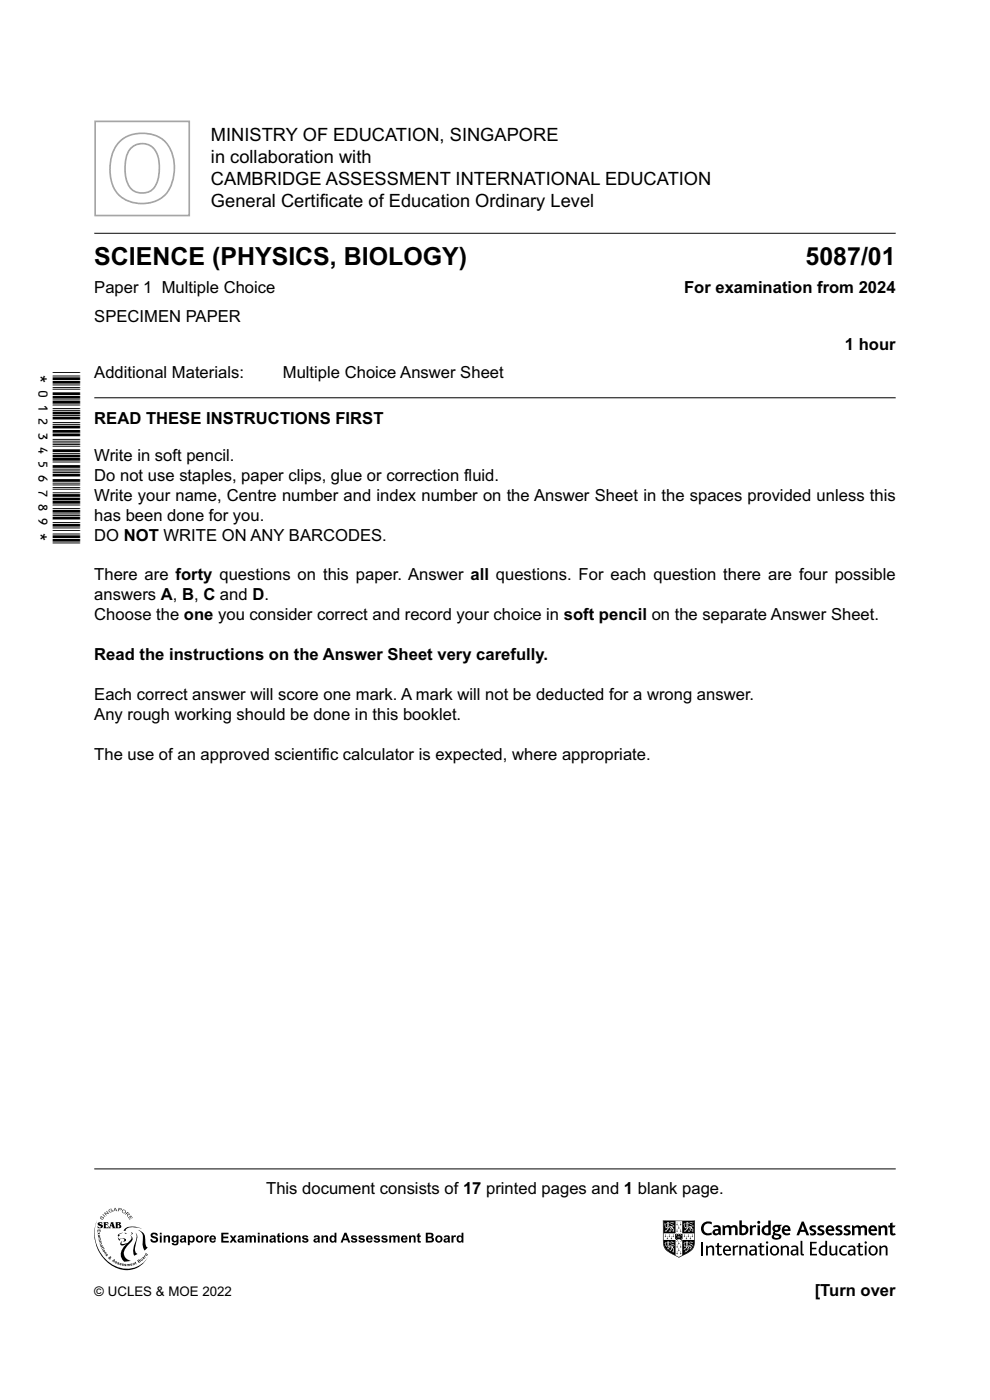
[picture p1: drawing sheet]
<svg xmlns="http://www.w3.org/2000/svg" width="210mm" height="297mm" viewBox="0 0 210 297" stroke-linecap="round" stroke-linejoin="round" font-family="sans-serif">
<path d="M20 49.5h170M20 84.4h170M20 258.1h170" fill="none" stroke="#000" stroke-width=".21"/>
<path d="M20.2 25.7h20v20h-20zM25.1 30.3a7.4 7.4 0 0 1 7.6-1.6 6.8 6.8 0 0 1 4.3 6.9 7.6 7.6 0 0 1-3.1 6.6 7.4 7.4 0 0 1-9.3-1.6 9.5 9.5 0 0 1 .5-10.3zM27.9 31.3a3.4 3.4 0 0 1 5.7 2.2 8.1 8.1 0 0 1-1.1 6.5 3.5 3.5 0 0 1-3.7 .7 3.5 3.5 0 0 1-2.1-3.1 8.4 8.4 0 0 1 .9-5.9z" fill="none" stroke="#9fa5ac" stroke-width=".35"/>
<path d="M20 244.3h170v30.7h-170z" fill="#fff"/>
<path d="M20 248h170" fill="none" stroke="#000" stroke-width=".21"/>
<g fill="#000">
<path d="M20.8 259.4l.9-.1v.4l-.3-.2h-.3l.7 .4v.2a1.14 1.14 0 0 1-1.1 .5v-.6l.4 .4 .3-.1-.6-.4-.1-.2z" fill-rule="evenodd"/>
<path d="M21.4 258.1l.3-.1-.3 .2v.2l.3-.2a.31 .31 0 0 1 .3 .4 .31 .31 0 0 1-.5 .1v-.1a.21 .21 0 0 0 .4 0 .21 .21 0 0 0-.2-.3l-.4 .2z" fill-rule="evenodd"/>
<path d="M22 259.3h.9l.1 .4-.4-.3-.2 .1v.2l.3-.2 .1 .5-.4-.2v.5l.3 .1 .4-.4-.2 .6h-.9z" fill-rule="evenodd"/>
<path d="M21.8 257.6l.5 .5-.6-.4z" fill-rule="evenodd"/>
<path d="M22.1 257.3l.8 .1-.4-.5h.1l.5 .5h-.8l.3 .4v.1z" fill-rule="evenodd"/>
<path d="M23.2 256.6l.1-.1a.23 .23 0 0 1 .2-.1 .23 .23 0 0 1 .2 .2 .3 .3 0 0 0-.5 0 .3 .3 0 0 0 .2 .5 .3 .3 0 0 0 .4-.3h-.3l.3-.1a.4 .4 0 0 1-.4 .5 .4 .4 0 0 1-.3-.6z" fill-rule="evenodd"/>
<path d="M23.7 259.6l.1 .4-.3-.1zM23.5 259.3l-.4 1.3h.4v-.5l.4 .2-.1 .3h.7l-.4-1.3z" fill-rule="evenodd"/>
<path d="M24.4 256.2l.5 .7-.3-.2-.3 .1-.2 .2zM24.4 256.3l-.1 .4h.3z" fill-rule="evenodd"/>
<path d="M25.2 256.2l.5 .1a.2 .2 0 0 1 .1 .3 .2 .2 0 0 1-.2 .1h-.4v.3l-.1-.1zM25.3 256.3l-.1 .3h.5v-.2z" fill-rule="evenodd"/>
<path d="M25.9 257a.41 .41 0 0 1 .8 0 .41 .41 0 0 1-.8 0zM26 257a.3 .3 0 0 0 .6 0 .3 .3 0 0 0-.6 0z" fill-rule="evenodd"/>
<path d="M26.6 257.6l.5-.5 .2 .3a.21 .21 0 0 1 .2 .3 .21 .21 0 0 1-.4 0v.5l-.2-.7-.3 .2zM26.9 257.4l.3 .3 .2-.1-.3-.4z" fill-rule="evenodd"/>
<path d="M27.2 258.3l.6-.4 .4 .5-.4-.4-.2 .1 .3 .4-.4-.3-.2 .1 .3 .5z" fill-rule="evenodd"/>
<path d="M20.7 260.9h.6v.4l-.1-.3h-.1v.3l-.1-.3h-.2l-.1 .3z" fill-rule="evenodd"/>
<path d="M20.7 261.5l.3 .1 .2-.2-.1 .3 .1 .2-.2-.2-.3 .2 .2-.2z" fill-rule="evenodd"/>
<path d="M21 263.4l.4-.1 .1 .1-.5 .1zM21.5 263.3h.1z" fill-rule="evenodd"/>
<path d="M20.9 262.2a.09 .09 0 0 0 .1 0 .09 .09 0 0 0-.1 0zM20.8 262h.2l.1 .2v-.2l.1 .3-.4 .1z" fill-rule="evenodd"/>
<path d="M21.1 263.7l.4-.2 .1 .4-.4 .2 .3-.3z" fill-rule="evenodd"/>
<path d="M20.8 262.6l.5-.1v.6l-.3 .1-.1-.1 .4-.1-.4-.1v-.1l.3-.1z" fill-rule="evenodd"/>
<path d="M21.4 264.3a.1 .1 0 0 0 .2 0 .1 .1 0 0 0-.2 0zM21.3 264.2l.3 .1v-.2h.1l.1 .3-.4 .2z" fill-rule="evenodd"/>
<path d="M21.6 265l.4-.2 .1 .1-.4 .2zM22.1 264.8l.1 .1z" fill-rule="evenodd"/>
<path d="M21.5 264.7l.3-.2 .3 .1-.5 .3z" fill-rule="evenodd"/>
<path d="M21.9 265.4a.15 .15 0 0 0 .3 0 .15 .15 0 0 0-.3 0zM21.8 265.4a.25 .25 0 0 1 .5 0 .25 .25 0 0 1-.5 0z" fill-rule="evenodd"/>
<path d="M22 265.8l.4-.3 .2 .3-.3 .3 .2-.3z" fill-rule="evenodd"/>
<path d="M22.4 266.2l.2 .2v-.3a.18 .18 0 0 1 .2 0 .18 .18 0 0 1 .1 .2l-.2-.2 .1 .3a.2 .2 0 0 1-.3 0 .2 .2 0 0 1-.1-.2z" fill-rule="evenodd"/>
<path d="M23.1 266.8l.2 .2v-.2zM23.4 266.7a.07 .07 0 0 0 .1 0 .07 .07 0 0 0-.1 0zM23 266.8l.4-.3 .2 .1-.2 .2 .1 .2-.1 .2-.4-.2z" fill-rule="evenodd"/>
<path d="M24 267.5h.2v-.2zM23.7 267.5l.5-.4 .2 .1-.2 .7-.3-.4z" fill-rule="evenodd"/>
<path d="M24.5 267.6l.3 .1v.1l-.2-.1 .2 .2a.2 .2 0 0 1-.3 .1 .2 .2 0 0 1-.1-.2l.2 .1z" fill-rule="evenodd"/>
<path d="M25 267.8l.3 .1v.1l-.3-.1 .2 .2a.2 .2 0 0 1-.2 .2 .2 .2 0 0 1-.2-.3l.3 .1z" fill-rule="evenodd"/>
<path d="M25 262.4l.3 .4h.3a.83 .83 0 0 1 1.1 .3 .52 .52 0 0 1-.7 .2l.3-.1v-.3l-.5-.1-.4 .2v.3l-.3-.3z" fill-rule="evenodd"/>
<path d="M25 259.9h.3v.3l-.1 .2h-.2zM25 259.5h.3l-.3 .3zM24.5 259.3v1.3l1.1-.1v-.6l-.2-.1 .2-.3-.1-.2z" fill-rule="evenodd"/>
<path d="M25.1 261.9l1.1-.4-.9 .4 .2 .2-.4 .3z" fill-rule="evenodd"/>
<path d="M25.5 268.1l.2 .1zM25.4 268h.3l.1 .3-.3-.1 .2 .1a.22 .22 0 0 1-.3 .1 .22 .22 0 0 1 0-.4z" fill-rule="evenodd"/>
<path d="M25.9 268.1h.3l.1 .1h-.3l.2 .1a.2 .2 0 0 1-.2 .2 .2 .2 0 0 1-.2-.1h.3z" fill-rule="evenodd"/>
<path d="M25.8 263.3h.1l-.1 .6a1.69 1.69 0 0 0 2.1-1.5l-.3-.4 .2 .2a.91 .91 0 0 1-.2 1.5l-.1 .1a3 3 0 0 0-1.2 2 1.81 1.81 0 0 0 1.6 1.7l-1.6 .1a2.45 2.45 0 0 1 .6-3.8 1.47 1.47 0 0 1-1.3 .3l-.1-.2z" fill-rule="evenodd"/>
<path d="M26.4 260.7a3.5 3.5 0 0 1 3.7-.1 4.6 4.6 0 0 0-3.1 0l-.4 .3 .1 .2h-.5z" fill-rule="evenodd"/>
<path d="M26.4 268.2h.3l.1 .1-.3-.1 .2 .2a.2 .2 0 0 1-.1 .2 .2 .2 0 0 1-.3-.2l.3 .1-.2-.2z" fill-rule="evenodd"/>
<path d="M26.4 261.5l.6 .2-.5 .1z" fill-rule="evenodd"/>
<path d="M26.9 268.2h.6l.1 .4h-.2v-.4l-.1 .4h-.1l-.1-.4-.2 .4z" fill-rule="evenodd"/>
<path d="M27.7 261.4l.4 .2 .1 .1-.5 .4 .2-.3z" fill-rule="evenodd"/>
<path d="M27.8 268.2v.1l.1-.1zM27.7 268.1h.3l.1 .2-.3 .1 .3-.1a.23 .23 0 0 1-.4 .2 .23 .23 0 0 1 0-.4z" fill-rule="evenodd"/>
<path d="M28.1 268l.4-.1 .1 .4-.2-.3-.1 .4z" fill-rule="evenodd"/>
<path d="M28.7 261.5a1.65 1.65 0 0 1 .2 1.9 2.55 2.55 0 0 0 .1 2.5l.2 .1-.7 .4a6 6 0 0 1 .5-3.8v-.6z" fill-rule="evenodd"/>
<path d="M28.7 267.6l.2 .6-.3-.3z" fill-rule="evenodd"/>
<path d="M29.1 260.8a2.11 2.11 0 0 1 1.7 2.6l.2 1.1 .4 .1-.7 .7a5.5 5.5 0 0 1-.4-3.1 1.81 1.81 0 0 0-1.2-1.4z" fill-rule="evenodd"/>
<path d="M29.4 267.6l.1 .2 .2-.2zM29.3 267.4l.1 .1 .1-.1zM29.1 267.4l.4-.2 .3 .4-.3 .3z" fill-rule="evenodd"/>
<path d="M29.9 267.2a.15 .15 0 0 0 .3 0 .15 .15 0 0 0-.3 0zM29.8 267.2a.25 .25 0 0 1 .5 0 .25 .25 0 0 1-.5 0z" fill-rule="evenodd"/>
<path d="M30.4 266.9a.1 .1 0 0 0 .2 0 .1 .1 0 0 0-.2 0zM30.3 266.7h.2l.2 .2-.1 .1a.17 .17 0 0 1-.2 .1 .17 .17 0 0 1-.1-.2 .17 .17 0 0 1 .1-.1l-.2 .1z" fill-rule="evenodd"/>
<path d="M30.6 266.3l.3 .4-.1 .1-.3-.3z" fill-rule="evenodd"/>
<path d="M31 266.2a.13 .13 0 0 0 .2 0 .13 .13 0 0 0-.2 0zM30.9 265.8l.5 .4-.1 .1a.21 .21 0 0 1-.4 .1 .21 .21 0 0 1 .1-.4z" fill-rule="evenodd"/>
<path d="M20.6 258.8a7.6 7.6 0 0 0 6 10.4 5 5 0 0 0 5.1-3.4 5.3 5.3 0 0 1-8.7 2.2 7.8 7.8 0 0 1-2.4-9.2z" fill-rule="evenodd"/>
<path d="M32 261.8a.85 .85 0 0 1 1.5 .3h-.4a.34 .34 0 0 0-.4-.3 .34 .34 0 0 0-.3 .4 1.17 1.17 0 0 1 1.1 .8 .85 .85 0 0 1-.8 .6 .85 .85 0 0 1-.8-.7h.4a.4 .4 0 0 0 .4 .4 .4 .4 0 0 0 .3-.5h-.1a.77 .77 0 0 1-.9-1z" fill-rule="evenodd"/>
<path d="M33.9 262.1v1.5h.4v-1.5zM33.9 261.5v.4h.4v-.4z" fill-rule="evenodd"/>
<path d="M34.7 262.1h.4v.2a.53 .53 0 0 1 .6-.2 .53 .53 0 0 1 .4 .6v.9h-.4v-1a.29 .29 0 0 0-.4-.3 .29 .29 0 0 0-.2 .4v.9h-.4z" fill-rule="evenodd"/>
<path d="M36.9 262.5a.39 .39 0 0 1 .6 .3 .39 .39 0 0 1-.6 .4zM36.6 262.2a.7 .7 0 0 0-.2 1 .7 .7 0 0 0 1 .1v.3a.3 .3 0 0 1-.1 .3 .3 .3 0 0 1-.4-.1l-.5-.1a.73 .73 0 0 0 .9 .5 .73 .73 0 0 0 .6-.8v-1.3h-.4v.2l-.5-.2z" fill-rule="evenodd"/>
<path d="M38.6 263.1l.5-.2v.2a.25 .25 0 0 1-.3 .2 .25 .25 0 0 1-.2-.2zM38.4 262.2l-.2 .3 .3 .1a.26 .26 0 0 1 .3-.2 .26 .26 0 0 1 .3 .2 .71 .71 0 0 0-.9 .8l.2 .2 .7-.2 .1 .2h.4l-.1-1a.62 .62 0 0 0-.4-.6 .62 .62 0 0 0-.7 .2z" fill-rule="evenodd"/>
<path d="M40.3 262.5l.1-.1a.44 .44 0 0 1 .5 .4 .44 .44 0 0 1-.4 .5l-.2-.3zM39.8 262.1v2.1h.4v-.8a.71 .71 0 0 0 1 0 .71 .71 0 0 0 0-1 .59 .59 0 0 0-1-.1v-.2z" fill-rule="evenodd"/>
<path d="M41.9 262.9a.44 .44 0 0 1 .8 0 .44 .44 0 0 1-.8 0zM41.5 262.8a.8 .8 0 0 0 1.6 0 .8 .8 0 0 0-1.6 0z" fill-rule="evenodd"/>
<path d="M43.4 262.1h.4v.2l.2-.2h.4l-.2 .4a.31 .31 0 0 0-.4 0 .31 .31 0 0 0 0 .4v.7h-.4z" fill-rule="evenodd"/>
<path d="M44.9 262.5l.3-.1 .2 .3h-.6zM44.6 262.3a.77 .77 0 0 0 0 1.2 .77 .77 0 0 0 1.2-.3l-.4-.1a.3 .3 0 0 1-.4 .2 .3 .3 0 0 1-.2-.3h1a.73 .73 0 0 0-.3-.9 .73 .73 0 0 0-.9 .2z" fill-rule="evenodd"/>
<path d="M46.9 261.5h1.6v.4h-1.1v.4h1v.4h-1v.5h1.1v.4h-1.6z" fill-rule="evenodd"/>
<path d="M48.7 262.1h.5l.2 .4 .3-.4h.5l-.5 .7 .6 .8h-.5l-.4-.5-.2 .5h-.5l.5-.8z" fill-rule="evenodd"/>
<path d="M50.8 263.1l.4-.2a.26 .26 0 0 1-.1 .4 .26 .26 0 0 1-.3-.2zM50.5 262.3l-.1 .2 .4 .1a.28 .28 0 0 1 .3-.2 .28 .28 0 0 1 .2 .2 .71 .71 0 0 0-.9 .8l.5 .2 .5-.2v.2h.4l-.1-1a.67 .67 0 0 0-.5-.6 .67 .67 0 0 0-.7 .3z" fill-rule="evenodd"/>
<path d="M52.1 262.1h.3v.2l.6-.2 .3 .2a.51 .51 0 0 1 .6-.2 .51 .51 0 0 1 .4 .5v1h-.4v-1a.25 .25 0 0 0-.3-.2 .25 .25 0 0 0-.2 .3v.9h-.4v-1.1a.27 .27 0 0 0-.4-.1 .27 .27 0 0 0-.1 .3v.9h-.4z" fill-rule="evenodd"/>
<path d="M54.7 262.1v1.5h.4v-1.5zM54.7 261.5v.4h.4v-.4z" fill-rule="evenodd"/>
<path d="M55.5 262.1h.3v.2a.55 .55 0 0 1 .7-.3 .55 .55 0 0 1 .4 .7v.9h-.4v-1a.29 .29 0 0 0-.4-.2 .29 .29 0 0 0-.2 .3v.9h-.4z" fill-rule="evenodd"/>
<path d="M57.6 263.1l.5-.2v.2a.25 .25 0 0 1-.3 .2 .25 .25 0 0 1-.2-.2zM57.3 262.3l-.1 .2 .4 .1a.26 .26 0 0 1 .2-.2 .26 .26 0 0 1 .3 .2 .71 .71 0 0 0-.9 .8l.4 .2 .5-.2 .1 .2h.4l-.1-1a.66 .66 0 0 0-.5-.6 .66 .66 0 0 0-.7 .3z" fill-rule="evenodd"/>
<path d="M58.9 261.8l.4-.3v.6h.2v.3h-.2v.8l.2 .1 .1 .3a.44 .44 0 0 1-.7-.3v-.9h-.2z" fill-rule="evenodd"/>
<path d="M59.8 262.1v1.5h.4v-1.5zM59.8 261.5v.4h.4v-.4z" fill-rule="evenodd"/>
<path d="M60.8 262.9a.45 .45 0 0 1 .9 0 .45 .45 0 0 1-.9 0zM60.5 262.9a.8 .8 0 0 0 1.6 0 .8 .8 0 0 0-1.6 0z" fill-rule="evenodd"/>
<path d="M62.4 262.1h.4v.2a.53 .53 0 0 1 .6-.2 .53 .53 0 0 1 .4 .6v.9h-.4v-1a.29 .29 0 0 0-.4-.3 .29 .29 0 0 0-.2 .4v.9h-.4z" fill-rule="evenodd"/>
<path d="M64.2 262.2a.78 .78 0 0 1 1.2 .3l-.4-.1a.25 .25 0 0 0-.3-.1 .25 .25 0 0 0-.2 .2l.4 .2a.5 .5 0 0 1 .5 .5 .5 .5 0 0 1-.6 .4l-.5-.1-.3-.3 .4-.1a.29 .29 0 0 0 .3 .3 .29 .29 0 0 0 .3-.3 .8 .8 0 0 1-.9-.8z" fill-rule="evenodd"/>
<path d="M66.9 263.1l.5-.2v.2a.25 .25 0 0 1-.3 .2 .25 .25 0 0 1-.2-.2zM66.7 262.2l-.2 .3 .4 .1a.26 .26 0 0 1 .3-.2 .26 .26 0 0 1 .2 .2 .7 .7 0 0 0-.9 .8l.3 .2 .6-.2 .1 .2h.4l-.1-1a.62 .62 0 0 0-.4-.6 .62 .62 0 0 0-.7 .2z" fill-rule="evenodd"/>
<path d="M68.2 262.1h.4v.2a.55 .55 0 0 1 .6-.2 .55 .55 0 0 1 .4 .6v.9h-.4v-1a.28 .28 0 0 0-.4-.3 .28 .28 0 0 0-.2 .4v.9h-.4z" fill-rule="evenodd"/>
<path d="M70.4 262.5l.1-.1a.45 .45 0 0 1 .5 .4 .45 .45 0 0 1-.5 .5l-.2-.3zM70.1 262.2a.74 .74 0 0 0-.2 1 .74 .74 0 0 0 1 .3l.1-.1v.2h.4v-2.1h-.4v.8l-.5-.2z" fill-rule="evenodd"/>
<path d="M73.3 262l.2 .8h-.5zM73.1 261.5l-.9 2.1h.5l.1-.5h.9l.2 .5h.4l-.8-2.1z" fill-rule="evenodd"/>
<path d="M74.6 262.2a.77 .77 0 0 1 1.1 .3l-.4-.1a.25 .25 0 0 0-.2-.1 .25 .25 0 0 0-.2 .2l.3 .2a.5 .5 0 0 1 .6 .5 .5 .5 0 0 1-.7 .4l-.5-.1-.2-.3 .4-.1a.26 .26 0 0 0 .3 .3 .26 .26 0 0 0 .2-.3 .61 .61 0 0 1-.7-.2 .61 .61 0 0 1 0-.7z" fill-rule="evenodd"/>
<path d="M76.2 262.2a.78 .78 0 0 1 1.2 .3l-1-.1 .4 .3a.5 .5 0 0 1 .6 .5 .5 .5 0 0 1-.7 .4l-.5-.1-.2-.3 .4-.1a.29 .29 0 0 0 .3 .3 .29 .29 0 0 0 .3-.3 .79 .79 0 0 1-.9-.8z" fill-rule="evenodd"/>
<path d="M78.1 262.5l.4-.1 .2 .3h-.6zM77.8 262.3a.77 .77 0 0 0 .1 1.2 .77 .77 0 0 0 1.1-.3l-.4-.1a.3 .3 0 0 1-.3 .2 .3 .3 0 0 1-.2-.3h1a.73 .73 0 0 0-.4-.9 .73 .73 0 0 0-.9 .2z" fill-rule="evenodd"/>
<path d="M79.4 262.2a.79 .79 0 0 1 1.2 .3l-.4-.1a.28 .28 0 0 0-.3-.1 .28 .28 0 0 0-.2 .2l.4 .2a.51 .51 0 0 1 .5 .5 .51 .51 0 0 1-.7 .4l-.6-.2-.1-.2 .4-.1a.27 .27 0 0 0 .3 .3 .27 .27 0 0 0 .3-.3 .6 .6 0 0 1-.7-.2 .6 .6 0 0 1-.1-.7z" fill-rule="evenodd"/>
<path d="M81.1 262.2a.75 .75 0 0 1 1.1 .3h-.4l-.1-.1h-.3l-.1 .1a1.11 1.11 0 0 1 .9 .6 .74 .74 0 0 1-.6 .5 .74 .74 0 0 1-.7-.4l.3-.1a.27 .27 0 0 0 .3 .3 .27 .27 0 0 0 .3-.3 .6 .6 0 0 1-.7-.2 .6 .6 0 0 1 0-.7z" fill-rule="evenodd"/>
<path d="M82.6 262.1h.3v.2l.6-.2 .3 .2a.51 .51 0 0 1 .6-.2 .51 .51 0 0 1 .4 .5v1h-.4v-1a.25 .25 0 0 0-.3-.2 .25 .25 0 0 0-.2 .3v.9h-.4v-1.1a.27 .27 0 0 0-.4-.1 .27 .27 0 0 0-.1 .3v.9h-.4z" fill-rule="evenodd"/>
<path d="M85.5 262.5l.4-.1 .2 .3h-.6zM85.3 262.3a.76 .76 0 0 0 0 1.2 .76 .76 0 0 0 1.1-.3l-.4-.1a.3 .3 0 0 1-.3 .2 .3 .3 0 0 1-.2-.3h1a.71 .71 0 0 0-.4-.8 .71 .71 0 0 0-.8 .1z" fill-rule="evenodd"/>
<path d="M86.8 262.1h.3v.2a.55 .55 0 0 1 .7-.3 .55 .55 0 0 1 .4 .7v.9h-.4l-.1-1a.29 .29 0 0 0-.3-.2 .29 .29 0 0 0-.2 .3v.9h-.4z" fill-rule="evenodd"/>
<path d="M88.6 261.8l.4-.3v.6h.2v.3h-.2v.8l.2 .1 .1 .3a.44 .44 0 0 1-.7-.3v-.9h-.2z" fill-rule="evenodd"/>
<path d="M90.7 262.7h.6a.28 .28 0 0 1 .3 .2 .28 .28 0 0 1-.2 .3h-.7zM90.7 261.9h.6a.25 .25 0 0 1 .2 .3 .25 .25 0 0 1-.3 .1l-.5 .1zM90.3 261.5v2.1h.7a.67 .67 0 0 0 .9-.2 .67 .67 0 0 0-.1-.8l-.1-.1a.55 .55 0 0 0 .2-.8 .55 .55 0 0 0-.7-.2z" fill-rule="evenodd"/>
<path d="M92.6 262.9a.45 .45 0 0 1 .9 0 .45 .45 0 0 1-.9 0zM92.3 262.8a.8 .8 0 0 0 1.6 0 .8 .8 0 0 0-1.6 0z" fill-rule="evenodd"/>
<path d="M94.5 263.1l.4-.2a.26 .26 0 0 1-.1 .4 .26 .26 0 0 1-.3-.2zM94.2 262.3l-.1 .2 .4 .1a.26 .26 0 0 1 .3-.2 .26 .26 0 0 1 .2 .2 .71 .71 0 0 0-.9 .8l.5 .2 .4-.2 .1 .2h.4l-.1-1a.66 .66 0 0 0-.5-.6 .66 .66 0 0 0-.7 .3z" fill-rule="evenodd"/>
<path d="M95.8 262.1h.3v.2l.3-.2h.4l-.2 .4a.31 .31 0 0 0-.4 0 .31 .31 0 0 0 0 .4v.7h-.4z" fill-rule="evenodd"/>
<path d="M97.3 262.5l.2-.1a.45 .45 0 0 1 .4 .4 .45 .45 0 0 1-.5 .5l-.1-.3zM97 262.2a.74 .74 0 0 0-.1 1 .74 .74 0 0 0 .9 .3l.1-.1v.2h.4v-2.1h-.4v.8l-.4-.2z" fill-rule="evenodd"/>
</g>
<g fill="#000">
<path d="M149.3 259.4a1.85 1.85 0 0 1 1.7-.1v.4a1.06 1.06 0 0 0-1.4 .1 1.06 1.06 0 0 0-.1 1.5 1.06 1.06 0 0 0 1.4 .1l.1 .5a1.52 1.52 0 0 1-2.1-.4 1.52 1.52 0 0 1 .4-2.1zM153.3 259.9l.5 .3 .4-.3a.64 .64 0 0 1 .8 .3l.5-.3a.69 .69 0 0 1 1 .7v1.4h-.6v-1.4l-.3-.2-.5 .2v1.4h-.5v-1.4a.45 .45 0 0 0-.8 0v1.4h-.5zM159.1 260h.4l.1 .2 .3-.2h.5v.4l-.5-.1-.3 .3v1.4h-.5zM171.9 260.1l.6-.2 .6 .1-.1 .4h-.7v.3a.72 .72 0 0 1 .8 .5 .72 .72 0 0 1-.4 .9l-.8-.1-.2-.5 .8 .2 .2-.2-.1-.2a.73 .73 0 0 1-.8-.4 .73 .73 0 0 1 .1-.8zM173.6 260.1l.6-.2 .6 .1-.1 .4h-.7v.3a.72 .72 0 0 1 .8 .5 .72 .72 0 0 1-.4 .9l-1.1-.2 .2-.4 .7 .2 .2-.2-.1-.2a.73 .73 0 0 1-.8-.4 .73 .73 0 0 1 .1-.8zM177.4 260.1l.6-.2 .6 .1-.1 .4h-.7l.1 .3a.72 .72 0 0 1 .8 .5 .72 .72 0 0 1-.5 .9l-1-.2 .1-.4 .7 .2 .2-.2-.1-.2a.73 .73 0 0 1-.7-.4 .73 .73 0 0 1 0-.8zM179.2 260.1l.6-.2 .6 .1-.1 .4h-.7v.3a.72 .72 0 0 1 .8 .5 .72 .72 0 0 1-.5 .9l-1-.2 .1-.4 .8 .2 .1-.2-.1-.2a.73 .73 0 0 1-.7-.4 .73 .73 0 0 1 .1-.8zM180.7 259.9l.5 .3 .5-.2a.64 .64 0 0 1 .8 .2l.5-.2a.69 .69 0 0 1 .9 .7v1.4h-.5v-1.5l-.3-.2-.5 .2v1.5h-.5l-.1-1.5a.45 .45 0 0 0-.7 0v1.5h-.6zM186.3 259.9l.5 .3a.79 .79 0 0 1 .9-.2 .79 .79 0 0 1 .5 .7v1.4h-.5v-1.5a.46 .46 0 0 0-.8 0v1.5h-.6zM188.8 259.5l.5-.2v.7h.7a.48 .48 0 0 1-.7 .4l.1 1.2h.4l.2 .3-.6 .2a.53 .53 0 0 1-.6-.6v-1.1h-.4v-.4h.4zM149.8 264.3h.3v.2l.5-.3a.65 .65 0 0 1 .9 .7v1.4h-.4v-1.5a.52 .52 0 0 0-.5-.3 .52 .52 0 0 0-.4 .3v1.5h-.4zM152.1 263.8l.4-.1v.6h.6l-.1 .3h-.5l.1 1.4 .4-.1 .2 .3-.4 .2a.51 .51 0 0 1-.7-.5v-1.3h-.3v-.3h.3z"/>
<path d="M155.4 264.3h.4v.2l.4-.3 .4 .1-.1 .3h-.3l-.4 .2v1.5h-.4zM156.8 264.3h.3l.1 .2 .5-.3a.65 .65 0 0 1 .8 .7v1.4h-.3l-.1-1.5a.52 .52 0 0 0-.4-.3 .52 .52 0 0 0-.5 .3v1.5h-.4zM161.2 263.8l.3-.1v.6h.7l-.1 .3h-.6l.1 1.4 .5-.1 .1 .3-.3 .2a.51 .51 0 0 1-.7-.5v-1.3h-.4v-.3h.4zM165.6 264.3h.4v.2l.5-.3a.65 .65 0 0 1 .8 .7v1.4h-.3l-.1-1.5a.52 .52 0 0 0-.4-.3 .52 .52 0 0 0-.5 .3v1.5h-.4zM169.8 263.2h.4v2.6v.2h.3l.1 .3h-.2a.42 .42 0 0 1-.6-.4zM171.8 263.4h1.5l-.1 .4h-1v.9h1v.3h-1v1h1.1v.3h-1.5zM175.9 264.3h.4v1.2a.47 .47 0 0 0 .4 .6 .47 .47 0 0 0 .5-.3v-1.5h.4l.1 2h-.4l-.1-.2a.72 .72 0 0 1-.8 .3 .72 .72 0 0 1-.5-.8zM178.4 264.4l.9-.2 .3 .1v.4a.75 .75 0 0 0-1.2 .6 .75 .75 0 0 0 1.2 .6l.1 .3a1.08 1.08 0 0 1-1.6-.3 1.08 1.08 0 0 1 .3-1.5zM182.1 263.8l.4-.1v.6h.6l-.1 .3h-.5v1.4l.5-.1 .1 .3-.3 .2a.51 .51 0 0 1-.7-.5v-1.3h-.4v-.3h.4zM186.5 264.3h.4v.2l.5-.3a.65 .65 0 0 1 .9 .7v1.4h-.4v-1.5a.52 .52 0 0 0-.5-.3 .52 .52 0 0 0-.5 .3v1.5h-.4z"/>
<path d="M151.3 260.1l.1 .4 .4-.2a.41 .41 0 0 1 .6 .4 .82 .82 0 0 0-1 .2 .82 .82 0 0 0-.1 1l.5 .2 .7-.3 .4 .3v-1.2a.96 .96 0 0 0-.6-1 .96 .96 0 0 0-1 .2zM151.8 261.1h.6v.4l-.6 .1-.1-.2z"/>
<path d="M156.8 258.9v3a1.18 1.18 0 0 0 1.7-.3 1.18 1.18 0 0 0-.4-1.7h-.7v-1zM157.4 260.4a.64 .64 0 0 1 .8 .6 .64 .64 0 0 1-.8 .6z"/>
<path d="M160.6 259.3a.35 .35 0 0 0 .7 0 .35 .35 0 0 0-.7 0zM160.7 260v2h.5v-2z"/>
<path d="M163 258.9v1a1.14 1.14 0 0 0-1.4 1.3 1.14 1.14 0 0 0 1.7 .8l.2-.1v-3zM162.3 260.5l.7-.1v1.2a.66 .66 0 0 1-.8-.2 .66 .66 0 0 1 .1-.9z"/>
<path d="M164 260.1a.77 .77 0 0 0 .2 1.1l-.3 .4 .2 .3a.52 .52 0 0 0-.4 .4 .52 .52 0 0 0 .2 .5 1.21 1.21 0 0 0 1.9-.5 1.18 1.18 0 0 0-1.3-.6l-.1-.3a.87 .87 0 0 0 .9-.2 .87 .87 0 0 0 .1-1l.3-.1 .1-.3h-1.1zM164.3 260.6a.4 .4 0 0 1 .8 0 .4 .4 0 0 1-.8 0zM164.2 262.1h.7l.4 .3a.66 .66 0 0 1-1.1-.1z"/>
<path d="M166.2 260.1a1.15 1.15 0 0 0-.2 1.6 1.15 1.15 0 0 0 1.6 .2l-.1-.4-.4 .2a.59 .59 0 0 1-.7-.6h1.3a.96 .96 0 0 0-.4-1 .96 .96 0 0 0-1.1 0zM166.5 260.4a.4 .4 0 0 1 .5 0 .4 .4 0 0 1 .2 .4h-.8z"/>
<path d="M170.1 259.1l-1.2 3h.6l.3-.8h1l.3 .8h.6l-1.2-3zM170.3 259.9l.3 1h-.7z"/>
<path d="M175.5 260.1a1.15 1.15 0 0 0-.2 1.6 1.15 1.15 0 0 0 1.6 .2l-.1-.4-.4 .2a.59 .59 0 0 1-.7-.5h1.3a.96 .96 0 0 0-.4-1.1 .96 .96 0 0 0-1.1 0zM175.8 260.4a.4 .4 0 0 1 .5 0 .4 .4 0 0 1 .2 .4h-.8z"/>
<path d="M184.5 260.1a1.15 1.15 0 0 0-.1 1.6 1.15 1.15 0 0 0 1.6 .2l-.2-.4-.3 .2a.59 .59 0 0 1-.8-.5h1.4a.96 .96 0 0 0-.4-1.1 .96 .96 0 0 0-1.2 0zM184.9 260.4a.4 .4 0 0 1 .4 0 .4 .4 0 0 1 .2 .4h-.8z"/>
<path d="M153.6 264.5a.88 .88 0 0 1 1.1-.2 .88 .88 0 0 1 .4 1.1h-1.4a.71 .71 0 0 0 .5 .6 .71 .71 0 0 0 .7-.1l.1 .3a1.11 1.11 0 0 1-1.5-.2 1.11 1.11 0 0 1 .1-1.5zM154 264.6l-.3 .5h1l-.2-.5z"/>
<path d="M159 264.4l.5-.2a.76 .76 0 0 1 1 .7l.1 1.4h-.4v-.2a.7 .7 0 0 1-.9 .3 .7 .7 0 0 1-.4-.9 .7 .7 0 0 1 .9-.4l.3-.2a.59 .59 0 0 0-.9-.2zM159.4 265.4a.35 .35 0 0 0-.1 .4 .35 .35 0 0 0 .3 .3l.5-.3v-.5z"/>
<path d="M162.5 263.6a.25 .25 0 0 1 .5 0 .25 .25 0 0 1-.5 0zM162.5 264.3h.4v2h-.4z"/>
<path d="M163.7 264.4a1.02 1.02 0 0 1 1.4 .3 1.02 1.02 0 0 1-.2 1.4 1.02 1.02 0 0 1-1.4-.2 1.23 1.23 0 0 1 .2-1.5zM163.9 264.7l-.2 .3a.67 .67 0 0 0 .6 1.1 .67 .67 0 0 0 .5-1.1 .55 .55 0 0 0-.4-.5 .55 .55 0 0 0-.5 .2z"/>
<path d="M167.8 264.4l.5-.2a.76 .76 0 0 1 1 .7l.1 1.4h-.4v-.2a.7 .7 0 0 1-.9 .3 .7 .7 0 0 1-.4-.9 .7 .7 0 0 1 .9-.4l.4-.2a.59 .59 0 0 0-1-.2zM168.3 265.4a.35 .35 0 0 0-.2 .4 .35 .35 0 0 0 .3 .3l.6-.3v-.5z"/>
<path d="M175.1 263.2h.3v3a1.13 1.13 0 0 1-1.7-.6 1.13 1.13 0 0 1 1.4-1.4zM174.3 264.7a.76 .76 0 0 0-.2 1 .76 .76 0 0 0 1 .3v-1.4z"/>
<path d="M179.9 264.4l.5-.2a.76 .76 0 0 1 1 .7l.1 1.4h-.3l-.1-.2a.7 .7 0 0 1-.9 .3 .7 .7 0 0 1-.3-.9 .7 .7 0 0 1 .8-.4l.4-.2a.59 .59 0 0 0-1-.2zM180.4 265.4a.35 .35 0 0 0-.2 .4 .35 .35 0 0 0 .4 .3l.5-.3v-.5z"/>
<path d="M183.4 263.6a.25 .25 0 0 1 .5 0 .25 .25 0 0 1-.5 0zM183.4 264.3h.4v2h-.4z"/>
<path d="M184.6 264.4a1.02 1.02 0 0 1 1.4 .3 1.02 1.02 0 0 1-.2 1.4 1.02 1.02 0 0 1-1.4-.2 1.23 1.23 0 0 1 .2-1.5zM184.8 264.7l-.1 .3a.67 .67 0 0 0 .1 .9 .67 .67 0 0 0 .9 0 .67 .67 0 0 0 .1-.9 .55 .55 0 0 0-.5-.5 .55 .55 0 0 0-.5 .2z"/>
</g>
<path d="M149 263.4v2.9" fill="none" stroke="#000" stroke-width=".39"/>
<path d="M140.6 258.9h6.8v1.7a8.4 8.4 0 0 1-.3 4.1 5.7 5.7 0 0 1-2.4 1.8 .94 .94 0 0 1-1.4-.1 3.4 3.4 0 0 1-2.7-3.3z" fill="#fff"/>
<path d="M140.7 259h2.6v2.7l-2.6-.1zM144.7 259l2.6 .1v2.5l-2.6 .1zM140.7 263h2.6v3.3a3.2 3.2 0 0 1-2.6-3.1zM144.7 263h2.6v.2a2.61 2.61 0 0 1-1.7 2.7l-.9 .4z" fill="#000"/>
<g fill="#fff">
<path d="M141.2 259.7v.2z"/>
<path d="M141 259.4l.2 .9h.3v.2l-.2 .1-.4-.9 .2 .1z"/>
<path d="M141 261h.3z"/>
<path d="M142.2 260.5h.1l.2 .4-.4 .5 .1-.2-.4 .1 .2-.1a.38 .38 0 0 0 .3-.3 .38 .38 0 0 0-.1-.4z"/>
<path d="M141.9 261l.2 .1z"/>
<path d="M142.6 261.1h.1z"/>
<path d="M145.3 259.7v.2z"/>
<path d="M145.1 259.4l.2 .9h.2l.1 .2-.3 .1-.3-.9 .1 .1z"/>
<path d="M145.1 261h.3z"/>
<path d="M146.3 260.5h.1l.2 .4-.4 .5v-.2l-.3 .1 .1-.1a.4 .4 0 0 0 .3-.2 .4 .4 0 0 0 0-.5z"/>
<path d="M145.9 261l.3 .1z"/>
<path d="M146.7 261.1h.1z"/>
<path d="M142.3 264.6l.3 .4-.3 .5-.1-.2-.2 .1 .1-.1a.46 .46 0 0 0 .2-.7z"/>
<path d="M141.1 263.4l.2 .8h.2v.2l-.1 .1-.4-.8 .1 .1z"/>
<path d="M141.2 263.7v.2z"/>
<path d="M141.5 264.7l.2 .1z"/>
<path d="M142 265.1h.2z"/>
<path d="M142.6 265.4l.1-.1-.2 .3z"/>
<path d="M146 264.5l.2 .1-.1 .6-.6 .4v-.1l-.3 .2 .6-.5z"/>
<path d="M145.1 263.4l.1 .2a.44 .44 0 0 0 .2 .7v.2h-.3l-.1-.8h.1z"/>
<path d="M145.3 263.7l-.1 .2z"/>
<path d="M145 264.8h.3z"/>
<path d="M145.4 265.3h.2l-.3 .1z"/>
<path d="M146.3 264.8h.1z"/>
<path d="M141.7 259.8v.2z"/>
<path d="M145.7 259.8l.1 .2z"/>
<path d="M141.7 263.9v.1z"/>
<path d="M145.7 263.9v.1z"/>
<path d="M141.6 259.7l.1 .3 .1-.3zM141.5 259.5l.2 .2zM141.7 259.5l.1 .2 .1-.2zM141.5 259.3h.4l.1 .2-.2 .5 .2 .1h-.2l-.1 .2-.1-.2-.1 .1 .2 .2 .5-.3 .7 .1v-.2l-.6-.2a.36 .36 0 0 1 .1-.5 .36 .36 0 0 1 .5 0h-.3l.3 .2h-.1a.27 .27 0 0 0-.3-.1 .27 .27 0 0 0-.2 .3l.7 .3a.31 .31 0 0 1-.5 .2l.5 .5v.6l-.2-.2-.1 .2a.41 .41 0 0 0 .2-.4 .41 .41 0 0 0-.4-.3l-.3-.3v.1h-.3l-.5 .9-.1-.2-.3 .2 .1-.2a.91 .91 0 0 0 .4-1.1l-.1-.5z"/>
<path d="M145.7 259.7l.1 .3 .1-.3zM145.6 259.5l.1 .2zM145.8 259.5l.1 .2 .1-.2zM145.6 259.3h.4l.1 .2-.2 .5 .2 .1h-.3v.2l-.1-.2-.1 .1a.2 .2 0 0 0 .2 .2 .2 .2 0 0 0 .2-.1l1-.1v-.2l-.6-.2a.36 .36 0 0 1 .1-.5 .36 .36 0 0 1 .5 0h-.4l.3 .2a.27 .27 0 0 0-.3-.1 .27 .27 0 0 0-.2 .3l.7 .3a.28 .28 0 0 1-.2 .3 .28 .28 0 0 1-.3-.1l.5 .5v.6l-.2-.2-.1 .2a.41 .41 0 0 0 .1-.4 .41 .41 0 0 0-.3-.3l-.3-.3v.1h-.3l-.5 .9-.1-.2-.3 .2v-.1a.83 .83 0 0 0 .5-1.2h.1l-.3-.5z"/>
<path d="M141.8 263.6v.1l.1-.1zM141.6 263.8l.1 .2 .1-.2zM141.6 263.6l.1 .1zM141.5 263.4l.1 .1 .1-.2 .3 .2-.2 .5 .2 .2-.2 .1-.2-.2v.2l.3 .1a.66 .66 0 0 1 .9-.1h.1v-.2l-.7-.3a.41 .41 0 0 1 .3-.4 .41 .41 0 0 1 .4 .1l-.4-.1 .3 .3-.4-.2-.2 .2 .2 .2 .6 .2v.2h-.4l.4 .6v.6h-.2v.3l-.1-.2a.65 .65 0 0 0-.2-1l-.2-.3-.2 .2-.1-.2 .1 .3-.3 .5-.1-.2-.2 .1v-.1a.31 .31 0 0 0 .4-.3 .31 .31 0 0 0-.3-.3l-.1-.2 .2-.1-.3-.4z"/>
<path d="M145.6 263.9a.13 .13 0 0 0 .2 0 .13 .13 0 0 0-.2 0zM145.8 263.6v.1l.1-.1zM145.5 263.6a.1 .1 0 0 0 .2 0 .1 .1 0 0 0-.2 0zM145.4 263.5l.3-.2 .3 .3-.2 .4 .2 .2-.2 .1-.1-.1-.1 .1v-.2v.3l.6-.2 .6 .1-.3-.3a.36 .36 0 0 1-.1-.6 .36 .36 0 0 1 .5 .1l.1-.1-.1 .2-.4-.1 .4 .2-.5-.2-.1 .2 .7 .5-.2 .2-.4-.1 .4 .3-.3 .4v-.1l-.2 .2 .2-.4-.3-.3h-.4l-.1 .3-.4 .5-.1-.2-.2 .1 .2-.2a.67 .67 0 0 0 .3-.8l.1-.1z"/>
</g>
<g fill="#000">
<path d="M143.6 259.3l.2 .6-.2 .1-.2-.1zM144.4 259.3l.2 .6-.2 .1-.2-.1zM141.2 261.8l.1 .5-.2 .2v-.2h-.1zM141.6 262.2l.2 .6-.2 .2-.1-.2h-.1zM142 261.8l.2 .5-.2 .2v-.2h-.2zM142.4 262.2l.2 .6-.2 .2-.2-.2zM142.8 261.8l.2 .5-.2 .2-.2-.2zM143.2 261.8h1.6v1.1h-.2v.4h-.3v-.4h-.6v.4h-.3v-.4h-.2zM143.6 260.7l.2 .5-.2 .2-.2-.2zM143.6 265.4l.2 .6-.2 .2-.2-.2zM143.6 264l.2 .6-.2 .1-.2-.1zM144 260l.2 .6-.2 .1-.2-.1z"/>
<path d="M144 264.7l.2 .6-.2 .2-.2-.2zM144 263.3l.2 .6-.2 .1-.2-.1zM144.4 260.7l.2 .5-.2 .2v-.2h-.2zM144.4 264l.2 .6-.2 .1-.2-.1zM144.4 265.4l.2 .6-.2 .2-.2-.2zM145.2 261.8l.2 .5h-.2v.2l-.2-.2zM145.6 262.2l.2 .6h-.2v.2l-.2-.2zM146 261.8l.2 .5h-.1l-.1 .2-.2-.2zM146.4 262.2l.2 .6h-.1v.2l-.2-.2zM146.9 261.8l.1 .5h-.1v.2l-.2-.2z"/>
</g>
<g fill="#fff">
<path d="M143.8 262.4h.3z"/>
<path d="M143.5 261.8l.1 .2z"/>
<path d="M144 261.8v.2z"/>
<path d="M144.4 261.8v.2z"/>
<path d="M143.5 263l.1 .2z"/>
<path d="M143.5 263.2l.1 .1z"/>
<path d="M144.4 263l.1 .2z"/>
<path d="M144.4 263.2l.1 .1z"/>
<path d="M143.7 262.4l.3 .1 .3-.1zM143.7 262.4l.3-.1 .3 .1a.41 .41 0 0 1-.6 0z"/>
<circle cx="143.4" cy="262.2" r=".07"/>
<circle cx="144.5" cy="262.2" r=".07"/>
<circle cx="143.5" cy="262.7" r=".07"/>
<circle cx="144.5" cy="262.7" r=".07"/>
</g>
<path d="M140.7 259l.1 4.1a2.93 2.93 0 0 0 2.3 3.1l.9 .5 .9-.5a3 3 0 0 0 2.3-2.4l.1-4.8zM140.6 258.9h6.8v1.7a8.4 8.4 0 0 1-.3 4.1 5.7 5.7 0 0 1-2.4 1.8 .94 .94 0 0 1-1.4-.1 3.4 3.4 0 0 1-2.7-3.3z" fill="#000"/>
<g font-size="5.3">
<text x="20" y="56.3">SCIENCE (PHYSICS, BIOLOGY)</text>
<text x="170.9" y="56.3">5087/01</text>
</g>
<g font-size="3.9">
<text x="44.7" y="29.9">MINISTRY OF EDUCATION, SINGAPORE</text>
<text x="44.7" y="34.6">in collaboration with</text>
<text x="44.7" y="39.2">CAMBRIDGE ASSESSMENT INTERNATIONAL EDUCATION</text>
<text x="44.7" y="43.9">General Certif</text>
<text x="67.8" y="43.9">icate of Education Ordinary Level</text>
<text x="11.2" y="79" transform="rotate(90 11.2 79)">*0123456789*</text>
</g>
<g font-size="3.5">
<text x="20" y="62.2">Paper 1 Multiple Choice</text>
<text x="145.1" y="62.2">For examination from 2024</text>
<text x="20" y="68.2">SPECIMEN PAPER</text>
<text x="179.2" y="74.2">1 hour</text>
<text x="20" y="80.2">Additional Materials:</text>
<text x="60" y="80.2">Multiple Choice Answer Sheet</text>
<text x="20" y="90">READ THESE INSTRUCTIONS FIRST</text>
<text x="20" y="97.7">Write in soft pencil.</text>
<text x="20" y="102">Do not use staples, paper clips, glue or correction fluid.</text>
<text x="20" y="106.2">Write your name, Centre number and index number on the Answer Sheet in the spaces provided unless this</text>
<text x="20" y="110.4">has been done for you.</text>
<text x="20" y="114.7">DO NOT WRITE ON ANY BARCODES.</text>
<text x="20" y="123.1">There are forty questions on this paper. Answer all questions. For each question there are four possible</text>
<text x="20" y="127.4">answers A, B, C and D.</text>
<text x="20" y="131.6">Choose the one you consider correct and record your choice in soft pencil on the separate Answer Sheet.</text>
<text x="20" y="140.1">Read the instructions on the Answer Sheet very carefully.</text>
<text x="20" y="148.5">Each correct answer will score one mark. A mark will not be deducted for a wrong answer.</text>
<text x="20" y="152.8">Any rough working should be done in this booklet.</text>
<text x="20" y="161.2">The use of an approved scientific calculator is expected, where appropriate.</text>
<text x="56.5" y="253.3">This document consists of 17 printed pages and 1 blank page.</text>
<text x="172.8" y="275">[Turn over</text>
</g>
<text font-size="2.8" x="20" y="275">© UCLES &amp; MOE 2022</text>
</svg>
